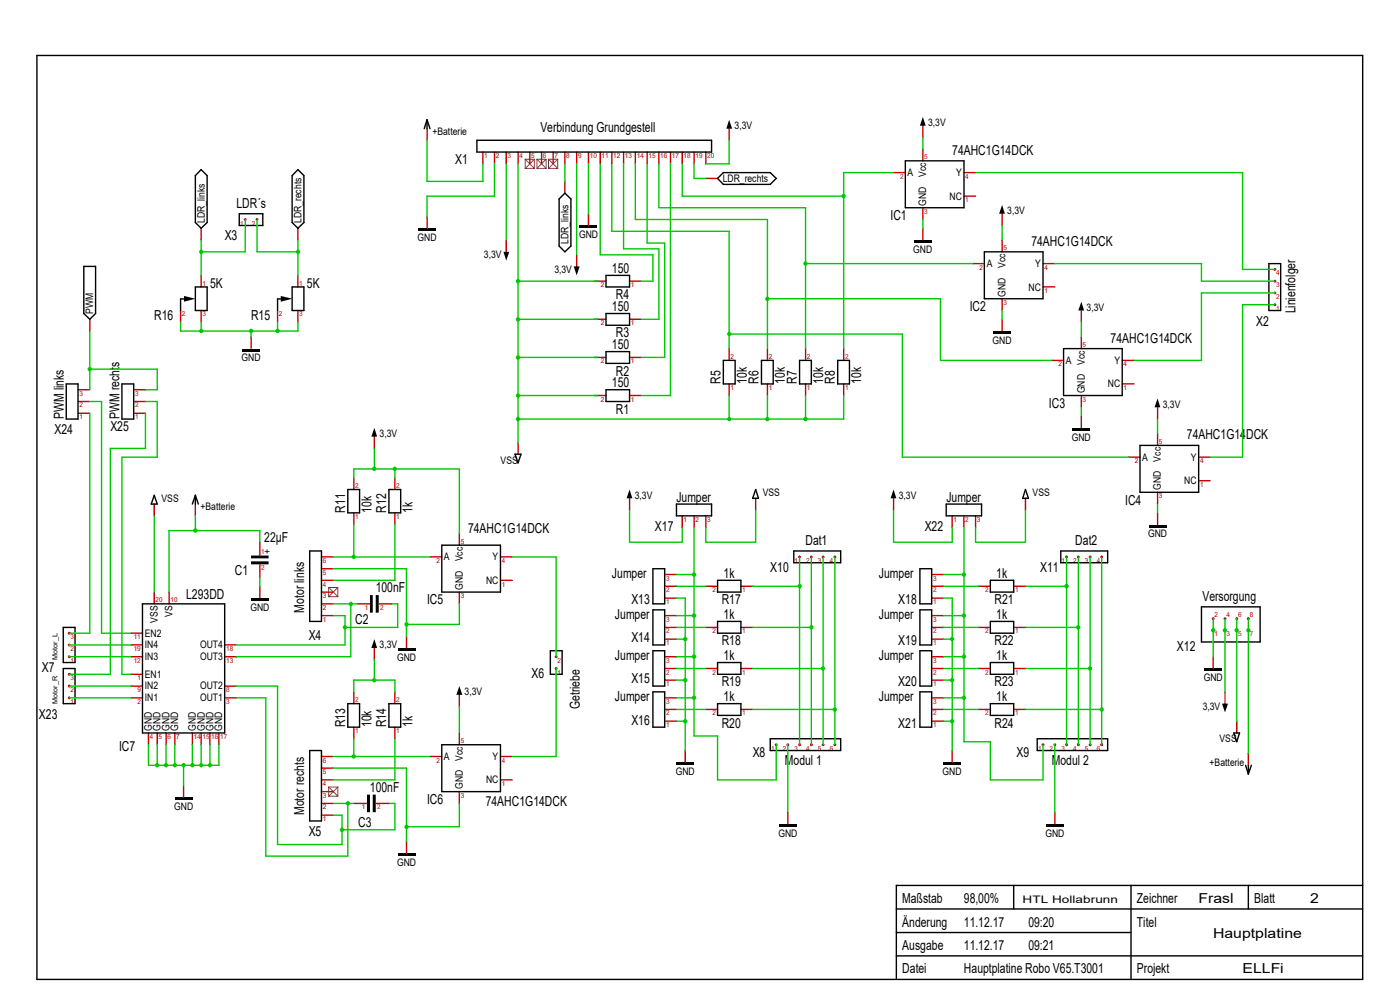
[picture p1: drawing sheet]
<svg xmlns="http://www.w3.org/2000/svg" width="297mm" height="210mm" viewBox="0 0 297 210" stroke-linecap="round" stroke-linejoin="round" font-family="sans-serif">
<g fill="none" stroke="#800080" stroke-width=".21">
<path d="M111.4 33.8h2M111.4 35.7h2M111.4 33.8v1.9M111.4 33.8l2 1.9M113.4 33.8v1.9M113.4 33.8l-2 1.9M113.9 33.8h2M113.9 35.7h2M113.9 33.8v1.9M113.9 33.8l2 1.9M115.9 33.8v1.9M115.9 33.8l-2 1.9"/>
<path d="M116.4 33.8h1.9M116.4 33.8v1.9M116.4 35.7h1.9M116.4 33.8l1.9 1.9M118.3 33.8v1.9M118.3 33.8l-1.9 1.9M69.7 124.6v2M69.7 124.6h2M69.7 126.6h2M69.7 124.6l2 2M71.7 124.6v2M71.7 124.6l-2 2"/>
<path d="M69.7 167h2M69.7 167v1.9M69.7 168.9h2M69.7 167l2 1.9M71.7 167v1.9M71.7 167l-2 1.9"/>
</g>
<path d="M19 67.7v2.5M16.6 82.7h2.4M16.6 85.2h2.4M16.6 87.7h2.4M28.4 82.7h2.5M28.4 85.2h2.5M28.4 87.7h2.5M32.7 106.9v2.5" fill="none" stroke="#c80000" stroke-width=".3"/>
<path d="M17.8 56.5h2.5v10l-1.3 1.2-1.2-1.2zM14.1 81.4h2.5v7.5h-2.5zM25.9 81.4h2.5v7.5h-2.5zM32.7 105.1l.7 1.8h-1.3z" fill="none" stroke="#000001" stroke-width=".3"/>
<g fill="#c80000">
<circle cx="14.7" cy="143" r=".31"/>
<circle cx="14.7" cy="145.5" r=".31"/>
<circle cx="14.7" cy="148" r=".31"/>
</g>
<path d="M13.4 141.8h2.5v7.5h-2.5z" fill="none" stroke="#000001" stroke-width=".3"/>
<g fill="#c80000">
<circle cx="14.7" cy="134.3" r=".31"/>
<circle cx="14.7" cy="136.8" r=".31"/>
<circle cx="14.7" cy="139.3" r=".31"/>
</g>
<path d="M38.3 63.4h.9M13.4 133.1h2.5v7.4h-2.5zM30.2 128.1h17.5v27.4h-17.5z" fill="none" stroke="#000001" stroke-width=".3"/>
<g fill="none" stroke="#c80000" stroke-width=".3">
<path d="M42.7 58.4v2.5M38.3 65.9v2.5M42.7 65.9v2.5M27.8 134.3h2.4M27.8 139.3h2.4M27.8 136.8h2.4M32.7 125.6v2.5M35.9 125.6v2.5M47.7 139.3h2.5M47.7 136.8h2.5M27.8 145.5h2.4M27.8 148h2.4"/>
<path d="M27.8 143h2.4M31.5 155.5v2.5M33.4 155.5v2.5M35.2 155.5v2.5M37.1 155.5v2.5M40.8 155.5v2.5M42.7 155.5v2.5M44.5 155.5v2.5M46.4 155.5v2.5M47.7 145.5h2.5M47.7 148h2.5"/>
</g>
<path d="M39 62.8l2.4 .6-2.4 .6z" fill="#000001"/>
<path d="M38.3 63.4v2.5M41.4 60.9h2.5v5h-2.5zM58.9 63.4h.8" fill="none" stroke="#000001" stroke-width=".3"/>
<path d="M63.2 58.4v2.5M58.9 65.9v2.5M63.2 65.9v2.5" fill="none" stroke="#c80000" stroke-width=".3"/>
<path d="M59.6 62.8l2.4 .6-2.4 .6z" fill="#000001"/>
<path d="M90.6 25.4l.6 1.9M90.6 25.4l-.6 1.9M90.6 25.4v1.9M58.9 63.4v2.5M62 60.9h2.5v5h-2.5zM264.2 162.3l.6 1.9M264.8 162.3v1.9M265.5 162.3l-.7 1.9" fill="none" stroke="#000001" stroke-width=".3"/>
<path d="M90.6 27.3v2.5M264.8 159.9v2.4" fill="none" stroke="#c80000" stroke-width=".3"/>
<path d="M79.1 168.6h.6v3.7h-.6zM77.9 168.6h.6v3.7h-.6z" fill-rule="evenodd" fill="#000001"/>
<path d="M75.1 170.4h2.8M79.7 170.4h2.8" fill="none" stroke="#c80000" stroke-width=".3"/>
<path d="M79.7 126.2h.6v3.8h-.6zM78.5 126.2h.6v3.8h-.6z" fill-rule="evenodd" fill="#000001"/>
<path d="M75.7 128.1h2.8M80.3 128.1h2.8" fill="none" stroke="#c80000" stroke-width=".3"/>
<path d="M53.3 119.1h3.7v.6h-3.7zM53.3 117.9h3.7v.5h-3.7z" fill-rule="evenodd" fill="#000001"/>
<path d="M55.1 115v2.9M55.1 119.7v2.8" fill="none" stroke="#c80000" stroke-width=".3"/>
<path d="M53.3 126.9h3.7v.6h-3.7z" fill-rule="evenodd" fill="#000001"/>
<path d="M245.6 86.4v2.5M55.1 124.4v2.5" fill="none" stroke="#c80000" stroke-width=".3"/>
<path d="M245.6 84.5l.6 1.9h-1.3z" fill="#000001"/>
<path d="M229.4 65.9v2.5" fill="none" stroke="#c80000" stroke-width=".3"/>
<path d="M229.4 64l.6 1.9h-1.2z" fill="#000001"/>
<path d="M212.6 45.3v2.5" fill="none" stroke="#c80000" stroke-width=".3"/>
<path d="M212.6 43.5l.6 1.8h-1.2z" fill="#000001"/>
<path d="M195.8 26.7v2.5" fill="none" stroke="#c80000" stroke-width=".3"/>
<path d="M195.8 24.8l.6 1.9h-1.2z" fill="#000001"/>
<path d="M154.7 27.3v2.5" fill="none" stroke="#c80000" stroke-width=".3"/>
<path d="M154.7 25.4l.6 1.9h-1.2z" fill="#000001"/>
<path d="M122.3 54.1v2.4" fill="none" stroke="#c80000" stroke-width=".3"/>
<g fill="#000001">
<path d="M121.7 56.5h1.3l-.7 1.9z"/>
<path d="M200.2 161.7h3.7v.6h-3.7z" fill-rule="evenodd"/>
</g>
<path d="M189.6 105.7v2.5M202 159.2v2.5" fill="none" stroke="#c80000" stroke-width=".3"/>
<path d="M189.6 103.8l.6 1.9h-1.3z" fill="#000001"/>
<g fill="none" stroke="#c80000" stroke-width=".3">
<path d="M133.6 105.7v2.5M160.3 105.7v2.5M202 109.4v2.5M204.5 109.4v2.5M207 109.4v2.5M217.6 105.7v2.5M197.7 139.3h2.5M197.7 130.6h2.5M197.7 133.1h2.5M197.7 135.6h2.5M197.7 121.9h2.5M197.7 124.4h2.5"/>
<path d="M197.7 126.9h2.5M207.6 133.1h2.5M207.6 124.4h2.5M215.1 133.1h2.5M215.1 124.4h2.5M197.7 148h2.5M197.7 150.5h2.5M197.7 153h2.5M197.7 141.8h2.5M197.7 144.3h2.5M207.6 150.5h2.5M207.6 141.8h2.5"/>
<path d="M215.1 150.5h2.5M215.1 141.8h2.5"/>
</g>
<path d="M160.3 103.8l.6 1.9h-1.2zM200.7 106.9h7.5v2.5h-7.5zM217.6 103.8l.6 1.9h-1.2zM195.2 120.6h2.5v7.5h-2.5zM195.2 129.4h2.5v7.4h-2.5zM195.2 138h2.5v7.5h-2.5zM210.1 123.1h5v2.5h-5zM210.1 131.8h5v2.5h-5zM195.2 146.8h2.5v7.5h-2.5zM210.1 149.3h5v2.5h-5zM210.1 140.5h5v2.5h-5z" fill="none" stroke="#000001" stroke-width=".3"/>
<g fill="#000001">
<path d="M133.6 103.8l.6 1.9h-1.3z"/>
<path d="M143.5 161.7h3.7v.6h-3.7z" fill-rule="evenodd"/>
</g>
<g fill="none" stroke="#c80000" stroke-width=".3">
<path d="M144.7 109.4v2.5M147.2 109.4v2.5M149.7 109.4v2.5M141 139.3h2.5M141 130.6h2.5M141 133.1h2.5M141 135.6h2.5M141 121.9h2.5M141 124.4h2.5M141 126.9h2.5M149.7 133.1h2.5M149.7 124.4h2.5"/>
<path d="M157.2 133.1h2.5M157.2 124.4h2.5M141 148h2.5M141 150.5h2.5M141 153h2.5M141 141.8h2.5M141 144.3h2.5M145.4 159.2v2.5M149.7 150.5h2.5M149.7 141.8h2.5M157.2 150.5h2.5M157.2 141.8h2.5"/>
<path d="M259.9 146.8v2.5M262.4 153v2.5"/>
</g>
<path d="M143.5 106.9h7.5v2.5h-7.5zM138.5 120.6h2.5v7.5h-2.5zM138.5 129.4h2.5v7.4h-2.5zM138.5 138h2.5v7.5h-2.5zM152.2 123.1h5v2.5h-5zM152.2 131.8h5v2.5h-5zM138.5 146.8h2.5v7.5h-2.5zM152.2 149.3h5v2.5h-5zM152.2 140.5h5v2.5h-5zM261.7 155.5h1.3l-.6 1.9z" fill="none" stroke="#000001" stroke-width=".3"/>
<g fill="#000001">
<path d="M259.2 149.3h1.3l-.6 1.8z"/>
<path d="M255.5 141.8h3.7v.6h-3.7z" fill-rule="evenodd"/>
</g>
<path d="M257.4 139.3v2.5" fill="none" stroke="#c80000" stroke-width=".3"/>
<path d="M221.9 174.8h3.7v.6h-3.7z" fill-rule="evenodd" fill="#000001"/>
<path d="M223.8 172.3v2.5" fill="none" stroke="#c80000" stroke-width=".3"/>
<g fill="#c80000">
<circle cx="262.4" cy="133.7" r=".31"/>
<circle cx="264.8" cy="131.2" r=".31"/>
<circle cx="264.8" cy="133.7" r=".31"/>
<circle cx="262.4" cy="131.2" r=".31"/>
<circle cx="257.4" cy="133.7" r=".31"/>
<circle cx="259.9" cy="131.2" r=".31"/>
<circle cx="259.9" cy="133.7" r=".31"/>
<circle cx="257.4" cy="131.2" r=".31"/>
</g>
<path d="M254.9 128.7h12.4v7.5h-12.4z" fill="none" stroke="#000001" stroke-width=".3"/>
<g fill="#c80000">
<circle cx="233.7" cy="118.2" r=".31"/>
<circle cx="231.3" cy="118.2" r=".31"/>
<circle cx="228.8" cy="118.2" r=".31"/>
<circle cx="226.3" cy="118.2" r=".31"/>
</g>
<path d="M225 116.9h10v2.5h-10z" fill="none" stroke="#000001" stroke-width=".3"/>
<g fill="#c80000">
<circle cx="177.1" cy="118.2" r=".31"/>
<circle cx="174.6" cy="118.2" r=".31"/>
<circle cx="172.1" cy="118.2" r=".31"/>
<circle cx="169.6" cy="118.2" r=".31"/>
</g>
<path d="M168.4 116.9h10v2.5h-10z" fill="none" stroke="#000001" stroke-width=".3"/>
<g fill="#c80000">
<circle cx="233.7" cy="158" r=".31"/>
<circle cx="231.3" cy="158" r=".31"/>
<circle cx="228.8" cy="158" r=".31"/>
<circle cx="226.3" cy="158" r=".31"/>
<circle cx="223.8" cy="158" r=".31"/>
<circle cx="221.3" cy="158" r=".31"/>
</g>
<path d="M220 156.7h15v2.5h-15z" fill="none" stroke="#000001" stroke-width=".3"/>
<g fill="#c80000">
<circle cx="177.1" cy="158" r=".31"/>
<circle cx="174.6" cy="158" r=".31"/>
<circle cx="172.1" cy="158" r=".31"/>
<circle cx="169.6" cy="158" r=".31"/>
<circle cx="167.1" cy="158" r=".31"/>
<circle cx="164.7" cy="158" r=".31"/>
</g>
<path d="M163.4 156.7h15v2.5h-15z" fill="none" stroke="#000001" stroke-width=".3"/>
<path d="M97.5 147.4v2.5" fill="none" stroke="#c80000" stroke-width=".3"/>
<path d="M97.5 145.5l.6 1.9h-1.3z" fill="#000001"/>
<path d="M79.4 137.5v2.4" fill="none" stroke="#c80000" stroke-width=".3"/>
<path d="M79.4 135.6l.6 1.9h-1.2z" fill="#000001"/>
<path d="M79.4 92.6v2.5" fill="none" stroke="#c80000" stroke-width=".3"/>
<path d="M79.4 90.8l.6 1.8h-1.2z" fill="#000001"/>
<path d="M41.4 106.9v2.5" fill="none" stroke="#c80000" stroke-width=".3"/>
<path d="M41.4 105.1l.7 1.8M41.4 105.1l-.6 1.8M41.4 105.1v1.8" fill="none" stroke="#000001" stroke-width=".3"/>
<g fill="#c80000">
<circle cx="118" cy="139.3" r=".31"/>
<circle cx="118" cy="141.8" r=".31"/>
</g>
<path d="M65.7 116.9h2.5v14.9h-2.5zM116.8 138h2.5v5h-2.5zM65.7 159.2h2.5v15h-2.5zM73.8 149.3h2.5v5h-2.5zM82.5 149.3h2.5v5h-2.5z" fill="none" stroke="#000001" stroke-width=".3"/>
<g fill="none" stroke="#c80000" stroke-width=".3">
<path d="M68.2 118.2h2.5M68.2 120.6h2.5M68.2 123.1h2.5M68.2 125.6h2.5M68.2 128.1h2.5M68.2 130.6h2.5M75.1 146.8v2.5M75.1 154.3v2.4M83.8 146.8v2.5M83.8 154.3v2.4M68.2 160.5h2.5M68.2 162.9h2.5"/>
<path d="M68.2 165.4h2.5M68.2 167.9h2.5M68.2 170.4h2.5M68.2 172.9h2.5"/>
</g>
<path d="M165.3 174.8h3.7v.6h-3.7z" fill-rule="evenodd" fill="#000001"/>
<path d="M167.1 172.3v2.5" fill="none" stroke="#c80000" stroke-width=".3"/>
<path d="M37.1 169.2h3.7v.6h-3.7z" fill-rule="evenodd" fill="#000001"/>
<path d="M75.1 101.3v2.5M75.1 108.8v2.5M83.8 101.3v2.5M83.8 108.8v2.5M38.9 166.7v2.5" fill="none" stroke="#c80000" stroke-width=".3"/>
<path d="M73.8 103.8h2.5v5h-2.5zM82.5 103.8h2.5v5h-2.5z" fill="none" stroke="#000001" stroke-width=".3"/>
<path d="M84.4 181h3.7v.6h-3.7z" fill-rule="evenodd" fill="#000001"/>
<path d="M86.2 178.5v2.5" fill="none" stroke="#c80000" stroke-width=".3"/>
<path d="M84.4 137.5h3.7v.5h-3.7z" fill-rule="evenodd" fill="#000001"/>
<path d="M119.8 38.5v2.5M149.7 37.8h2.5M42.7 48.4v2.5M63.2 48.4v2.5M86.2 135v2.5" fill="none" stroke="#c80000" stroke-width=".3"/>
<path d="M42.7 36l1.2 1.3v9.9l-1.2 1.2-1.3-1.2v-9.9zM63.2 36l1.3 1.3v9.9l-1.3 1.2-1.2-1.2v-9.9zM152.2 37.8l1.3-1.2h9.9l1.3 1.2-1.3 1.3h-9.9zM119.8 41l1.3 1.2v10l-1.3 1.2-1.2-1.2v-10z" fill="none" stroke="#000001" stroke-width=".3"/>
<g fill="#c80000">
<circle cx="54.5" cy="46.6" r=".31"/>
<circle cx="52" cy="46.6" r=".31"/>
</g>
<path d="M50.8 45.3h5v2.5h-5z" fill="none" stroke="#000001" stroke-width=".3"/>
<path d="M51.4 74h3.7v.6h-3.7z" fill-rule="evenodd" fill="#000001"/>
<path d="M53.3 71.5v2.5" fill="none" stroke="#c80000" stroke-width=".3"/>
<path d="M243.7 111.3h3.7v.6h-3.7z" fill-rule="evenodd" fill="#000001"/>
<path d="M245.6 108.8v2.5" fill="none" stroke="#c80000" stroke-width=".3"/>
<path d="M227.5 90.8h3.8v.6h-3.8z" fill-rule="evenodd" fill="#000001"/>
<path d="M229.4 88.3v2.5" fill="none" stroke="#c80000" stroke-width=".3"/>
<path d="M210.7 70.2h3.8v.7h-3.8z" fill-rule="evenodd" fill="#000001"/>
<path d="M212.6 67.7v2.5" fill="none" stroke="#c80000" stroke-width=".3"/>
<path d="M193.9 50.9h3.8v.7h-3.8z" fill-rule="evenodd" fill="#000001"/>
<g fill="none" stroke="#c80000" stroke-width=".3">
<path d="M126.1 59.6h2.5M133.6 59.6h2.4M195.8 48.4v2.5M126.1 67.7h2.5M126.1 75.8h2.5M133.6 67.7h2.4M133.6 75.8h2.4M154.7 74v2.5M162.8 74v2.5M170.9 74v2.5M179 74v2.5M126.1 83.9h2.5"/>
<path d="M133.6 83.9h2.4M154.7 81.4v2.5M162.8 81.4v2.5M170.9 81.4v2.5M179 81.4v2.5"/>
</g>
<path d="M128.6 58.4h5v2.5h-5zM128.6 66.5h5v2.5h-5zM128.6 74.6h5v2.5h-5zM153.5 76.5h2.5v4.9h-2.5zM161.5 76.5h2.5v4.9h-2.5zM169.6 76.5h2.5v4.9h-2.5zM177.7 76.5h2.5v4.9h-2.5zM128.6 82.7h5v2.5h-5z" fill="none" stroke="#000001" stroke-width=".3"/>
<path d="M123 47.8h3.7v.6h-3.7z" fill-rule="evenodd" fill="#000001"/>
<path d="M124.8 45.3v2.5" fill="none" stroke="#c80000" stroke-width=".3"/>
<g fill="#c80000">
<circle cx="270.5" cy="57.2" r=".31"/>
<circle cx="270.5" cy="59.6" r=".31"/>
<circle cx="270.5" cy="62.1" r=".31"/>
<circle cx="270.5" cy="64.6" r=".31"/>
</g>
<path d="M192.1 34.1h12.4v10h-12.4zM208.8 53.4h12.5v10h-12.5zM269.2 55.9h2.5v10h-2.5zM225.6 74h12.5v9.9h-12.5zM109.3 96.4h1.2l-.6 1.8zM241.9 94.5h12.4v9.9h-12.4zM93.7 115.7h12.5v9.9h-12.5zM93.7 158h12.5v9.9h-12.5z" fill="none" stroke="#000001" stroke-width=".3"/>
<g fill="none" stroke="#c80000" stroke-width=".3">
<path d="M189.6 36.6h2.5M195.8 31.6v2.5M204.5 36.6h2.5M107.4 50.9v2.5M195.8 44.1v2.5M204.5 41.6h2.5M206.4 55.9h2.4M212.6 50.9v2.5M221.3 55.9h2.5M212.6 63.4v2.5M221.3 60.9h2.5M223.2 76.5h2.4"/>
<path d="M229.4 71.5v2.5M238.1 76.5h2.5M109.9 93.9v2.5M229.4 83.9v2.5M238.1 81.4h2.5M239.4 97h2.5M245.6 92v2.5M254.3 97h2.5M91.2 118.2h2.5M97.5 113.2v2.5M106.2 118.2h2.5M245.6 104.4v2.5"/>
<path d="M254.3 102h2.5M97.5 125.6v2.5M106.2 123.1h2.5M97.5 155.5v2.5M91.2 160.5h2.5M97.5 167.9v2.5M106.2 160.5h2.5M106.2 165.4h2.5"/>
</g>
<g fill="#000001">
<path d="M106.8 53.4h1.2l-.6 1.9z"/>
<path d="M88.7 48.4h3.8v.7h-3.8z" fill-rule="evenodd"/>
</g>
<g fill="none" stroke="#c80000" stroke-width=".3">
<path d="M102.4 32.3v2.5M104.9 32.3v2.5M107.4 32.3v2.5M109.9 32.3v2.5M112.4 32.3v2.5M114.9 32.3v2.5M117.3 32.3v2.5M119.8 32.3v2.5M122.3 32.3v2.5M124.8 32.3v2.5M127.3 32.3v2.5M129.8 32.3v2.5"/>
<path d="M132.3 32.3v2.5M134.8 32.3v2.5M137.3 32.3v2.5M139.8 32.3v2.5M142.2 32.3v2.5M144.7 32.3v2.5M147.2 32.3v2.5M149.7 32.3v2.5M90.6 46v2.4"/>
</g>
<path d="M101.2 29.8h49.8v2.5h-49.8z" fill="none" stroke="#000001" stroke-width=".3"/>
<path d="M7.8 11.8h281.3v196h-281.3zM190.2 197.8h49.7M190.2 192.8h98.9M215.1 187.8v5M239.9 187.8v20M264.8 187.8v5M289.1 187.8h-98.9v20M190.2 202.8h98.9" fill="none" stroke="#000" stroke-width=".3"/>
<path d="M19 87.7v46.6h-4.3M30.9 87.7v7.4h-7.5v47.9h-8.7" fill="none" stroke="#00c800" stroke-width=".3"/>
<circle cx="19" cy="78.3" r=".47" fill="#00c800"/>
<path d="M126.1 59.6h.6M19 78.3h14.4v4.4h-2.5M19 70.2v12.5M126.1 75.8h.6M126.1 67.7h.6M109.9 83.9v10M109.9 88.9h44.8M126.1 83.9h.6M32.7 109.4v16.2" fill="none" stroke="#00c800" stroke-width=".3"/>
<circle cx="109.9" cy="88.9" r=".48" fill="#00c800"/>
<path d="M109.9 75.8v8.1h16.8" fill="none" stroke="#00c800" stroke-width=".3"/>
<circle cx="109.9" cy="83.9" r=".48" fill="#00c800"/>
<path d="M154.7 83.9v5h8.1" fill="none" stroke="#00c800" stroke-width=".3"/>
<circle cx="154.7" cy="88.9" r=".47" fill="#00c800"/>
<path d="M109.9 67.7v8.1h16.8" fill="none" stroke="#00c800" stroke-width=".3"/>
<circle cx="109.9" cy="75.8" r=".48" fill="#00c800"/>
<path d="M162.8 83.9v5h8.1" fill="none" stroke="#00c800" stroke-width=".3"/>
<circle cx="162.8" cy="88.9" r=".47" fill="#00c800"/>
<path d="M109.9 59.6v8.1h16.8" fill="none" stroke="#00c800" stroke-width=".3"/>
<circle cx="109.9" cy="67.8" r=".48" fill="#00c800"/>
<path d="M170.9 83.9v5h8.1" fill="none" stroke="#00c800" stroke-width=".3"/>
<circle cx="170.9" cy="88.9" r=".47" fill="#00c800"/>
<path d="M109.9 34.8v24.8h16.8" fill="none" stroke="#00c800" stroke-width=".3"/>
<circle cx="109.9" cy="59.6" r=".48" fill="#00c800"/>
<path d="M179 83.9v5M262.4 131.2v21.8" fill="none" stroke="#00c800" stroke-width=".3"/>
<circle cx="262.4" cy="133.7" r=".47" fill="#00c800"/>
<path d="M19 85.2h2.5v49.1h6.3M30.9 85.2h2.5v11.8h-7.5v46h1.9M35.9 112.6v13M160.3 108.2v6.8h-10.6v-3.1M217.6 108.2v6.8h-10.6v-3.1M14.7 139.3h13.1M14.7 136.8h13.1M14.7 148h13.1M14.7 145.5h13.1" fill="none" stroke="#00c800" stroke-width=".3"/>
<circle cx="41.4" cy="112.5" r=".48" fill="#00c800"/>
<path d="M35.9 112.6h5.5" fill="none" stroke="#00c800" stroke-width=".3"/>
<circle cx="264.8" cy="133.7" r=".47" fill="#00c800"/>
<path d="M90.6 29.8v8.7h11.8v-3.7M41.4 109.4v3.2h13.7v2.4M264.8 131.2v28.7M147.2 156.1h5v9.3h12.5v-7.4" fill="none" stroke="#00c800" stroke-width=".3"/>
<circle cx="147.2" cy="148" r=".48" fill="#00c800"/>
<path d="M143.5 148h3.7v8.1" fill="none" stroke="#00c800" stroke-width=".3"/>
<circle cx="147.2" cy="139.3" r=".48" fill="#00c800"/>
<path d="M143.5 139.3h3.7v8.7" fill="none" stroke="#00c800" stroke-width=".3"/>
<circle cx="147.2" cy="130.6" r=".48" fill="#00c800"/>
<path d="M147.2 111.9v27.4M143.5 130.6h3.7M143.5 121.9h3.7" fill="none" stroke="#00c800" stroke-width=".3"/>
<circle cx="147.2" cy="121.9" r=".48" fill="#00c800"/>
<path d="M204.5 157.4h5.6v8h11.2v-7.4" fill="none" stroke="#00c800" stroke-width=".3"/>
<circle cx="204.5" cy="148" r=".47" fill="#00c800"/>
<path d="M200.2 148h4.3v9.4" fill="none" stroke="#00c800" stroke-width=".3"/>
<circle cx="204.5" cy="139.3" r=".47" fill="#00c800"/>
<path d="M200.2 139.3h4.3v8.7" fill="none" stroke="#00c800" stroke-width=".3"/>
<circle cx="204.5" cy="130.6" r=".47" fill="#00c800"/>
<path d="M200.2 130.6h4.3v8.7" fill="none" stroke="#00c800" stroke-width=".3"/>
<circle cx="204.5" cy="121.9" r=".47" fill="#00c800"/>
<path d="M204.5 111.9v18.7M143.5 133.1h6.2M143.5 124.4h6.2M200.2 121.9h4.3M200.2 133.1h7.4M200.2 124.4h7.4M143.5 150.5h6.2M143.5 141.8h6.2M200.2 150.5h7.4M200.2 141.8h7.4" fill="none" stroke="#00c800" stroke-width=".3"/>
<circle cx="233.7" cy="150.5" r=".47" fill="#00c800"/>
<path d="M233.7 118.2v39.8M217.6 150.5h16.1" fill="none" stroke="#00c800" stroke-width=".3"/>
<circle cx="231.2" cy="141.8" r=".47" fill="#00c800"/>
<path d="M231.3 118.2v39.8M217.6 141.8h13.7" fill="none" stroke="#00c800" stroke-width=".3"/>
<circle cx="228.7" cy="133.1" r=".47" fill="#00c800"/>
<path d="M228.8 118.2v39.8M217.6 133.1h11.2" fill="none" stroke="#00c800" stroke-width=".3"/>
<circle cx="226.3" cy="124.4" r=".48" fill="#00c800"/>
<path d="M226.3 118.2v39.8M217.6 124.4h8.7" fill="none" stroke="#00c800" stroke-width=".3"/>
<circle cx="177.1" cy="150.5" r=".47" fill="#00c800"/>
<path d="M177.1 118.2v39.8M159.7 150.5h17.4" fill="none" stroke="#00c800" stroke-width=".3"/>
<circle cx="174.6" cy="141.8" r=".47" fill="#00c800"/>
<path d="M174.6 118.2v39.8M159.7 141.8h14.9" fill="none" stroke="#00c800" stroke-width=".3"/>
<circle cx="172.1" cy="133.1" r=".47" fill="#00c800"/>
<path d="M172.1 118.2v39.8M159.7 133.1h12.4" fill="none" stroke="#00c800" stroke-width=".3"/>
<circle cx="169.6" cy="124.4" r=".47" fill="#00c800"/>
<path d="M169.6 118.2v39.8M159.7 124.4h9.9M50.2 148h6.2" fill="none" stroke="#00c800" stroke-width=".3"/>
<circle cx="73.8" cy="170.4" r=".47" fill="#00c800"/>
<path d="M50.2 145.5h8.7M56.4 148v33.6h17.4v-11.2M70.7 170.4h4.4" fill="none" stroke="#00c800" stroke-width=".3"/>
<circle cx="72.6" cy="176" r=".48" fill="#00c800"/>
<path d="M58.9 145.5v33.7h13.7v-6.3h-1.9M82.5 170.4h1.3v5.6h-11.2" fill="none" stroke="#00c800" stroke-width=".3"/>
<circle cx="74.4" cy="128.1" r=".47" fill="#00c800"/>
<path d="M70.7 128.1h5M74.4 128.1v11.2h-24.2" fill="none" stroke="#00c800" stroke-width=".3"/>
<circle cx="73.2" cy="133.1" r=".47" fill="#00c800"/>
<path d="M108.7 118.2h9.3v21.1M70.7 130.6h2.5v6.2h-23M83.1 128.1h1.3v5h-11.2M83.8 156.7v8.7h-13.1M118 141.8v18.7h-9.3" fill="none" stroke="#00c800" stroke-width=".3"/>
<circle cx="75" cy="160.5" r=".47" fill="#00c800"/>
<path d="M83.8 111.3v11.8h-13.1M75.1 156.7v3.8M70.7 160.5h20.5" fill="none" stroke="#00c800" stroke-width=".3"/>
<circle cx="75" cy="118.1" r=".47" fill="#00c800"/>
<path d="M70.7 118.2h20.5M75.1 111.3v6.9" fill="none" stroke="#00c800" stroke-width=".3"/>
<circle cx="63.2" cy="53.4" r=".47" fill="#00c800"/>
<path d="M147.2 34.8v3h2.5M54.5 46.6v6.8h8.7M63.2 50.9v7.5" fill="none" stroke="#00c800" stroke-width=".3"/>
<circle cx="42.7" cy="53.4" r=".47" fill="#00c800"/>
<path d="M119.8 34.8v3.7M179 36.6h10.6M207 36.6h56.6v20.5h6.9M42.7 50.9v7.5M52 46.6v6.8h-9.3M223.8 55.9h31.1v3.7h15.6M270.5 64.6h-6.9v32.4h-6.8M270.5 62.1h-15.6v14.4h-14.3" fill="none" stroke="#00c800" stroke-width=".3"/>
<circle cx="179" cy="41.6" r=".47" fill="#00c800"/>
<path d="M144.7 34.8v6.8h34.3M179 36.6v37.4" fill="none" stroke="#00c800" stroke-width=".3"/>
<circle cx="170.9" cy="55.9" r=".47" fill="#00c800"/>
<path d="M139.8 34.8v9.3h31.1v29.9M170.9 55.9h35.5M199.5 63.4v13.1h23.7" fill="none" stroke="#00c800" stroke-width=".3"/>
<circle cx="162.8" cy="63.4" r=".47" fill="#00c800"/>
<path d="M134.8 34.8v11.8h28v27.4M162.8 63.4h36.7M191.4 70.9v26.1h48" fill="none" stroke="#00c800" stroke-width=".3"/>
<circle cx="154.7" cy="70.8" r=".47" fill="#00c800"/>
<g fill="none" stroke="#00c800" stroke-width=".3">
<path d="M122.3 34.8v19.3M127.3 34.8v19.3h11.2v5.5h-2.5M129.8 34.8v14.3h24.9v24.9M132.3 34.8v18h7.5v14.9h-3.8M137.3 34.8v16.8h3.7v24.2h-5M142.2 34.8v49.1h-6.2M154.7 29.8v5h-5M195.8 29.2v2.4M212.6 47.8v3.1M154.7 70.9h36.7M229.4 68.4v3.1M245.6 88.9v3.1"/>
<path d="M133.6 108.2v6.8h11.1v-3.1M189.6 108.2v6.8h12.4v-3.1"/>
</g>
<circle cx="259.9" cy="133.7" r=".47" fill="#00c800"/>
<path d="M259.9 131.2v15.6M97.5 149.9v5.6" fill="none" stroke="#00c800" stroke-width=".3"/>
<circle cx="79.4" cy="144.3" r=".47" fill="#00c800"/>
<path d="M79.4 139.9v4.4M75.1 146.8v-2.5h8.7v2.5" fill="none" stroke="#00c800" stroke-width=".3"/>
<circle cx="79.4" cy="99.5" r=".47" fill="#00c800"/>
<path d="M83.8 99.5v1.8M97.5 99.5h-22.4v1.8" fill="none" stroke="#00c800" stroke-width=".3"/>
<circle cx="83.7" cy="99.5" r=".47" fill="#00c800"/>
<path d="M107.4 34.8v16.1M90.6 41.6v4.4M79.4 95.1v4.4M97.5 99.5v13.7" fill="none" stroke="#00c800" stroke-width=".3"/>
<circle cx="44.5" cy="162.3" r=".47" fill="#00c800"/>
<path d="M44.5 158v4.3h1.9" fill="none" stroke="#00c800" stroke-width=".3"/>
<circle cx="42.7" cy="162.3" r=".47" fill="#00c800"/>
<path d="M42.7 158v4.3h1.8" fill="none" stroke="#00c800" stroke-width=".3"/>
<circle cx="40.8" cy="162.3" r=".47" fill="#00c800"/>
<path d="M40.8 158v4.3h1.9" fill="none" stroke="#00c800" stroke-width=".3"/>
<circle cx="37.1" cy="162.3" r=".47" fill="#00c800"/>
<path d="M37.1 158v4.3h-1.9" fill="none" stroke="#00c800" stroke-width=".3"/>
<circle cx="35.2" cy="162.3" r=".48" fill="#00c800"/>
<path d="M35.2 158v4.3h-1.8" fill="none" stroke="#00c800" stroke-width=".3"/>
<circle cx="33.3" cy="162.3" r=".47" fill="#00c800"/>
<path d="M31.5 158v4.3h1.9v-4.3" fill="none" stroke="#00c800" stroke-width=".3"/>
<circle cx="39" cy="162.3" r=".47" fill="#00c800"/>
<path d="M38.3 68.4v1.8M46.4 158v4.3M37.1 162.3h3.7M38.9 162.3v4.4" fill="none" stroke="#00c800" stroke-width=".3"/>
<circle cx="42.7" cy="70.2" r=".47" fill="#00c800"/>
<path d="M38.3 70.2h4.4" fill="none" stroke="#00c800" stroke-width=".3"/>
<circle cx="58.9" cy="70.2" r=".47" fill="#00c800"/>
<path d="M58.9 68.4v1.8h4.3v-1.8" fill="none" stroke="#00c800" stroke-width=".3"/>
<circle cx="53.3" cy="70.2" r=".47" fill="#00c800"/>
<path d="M195.8 46.6v1.8M42.7 68.4v1.8M53.3 70.2h5.6M212.6 65.9v1.8M229.4 86.4v1.9M245.6 106.9v1.9M55.1 122.5v1.9M200.2 126.9h1.8" fill="none" stroke="#00c800" stroke-width=".3"/>
<circle cx="202" cy="135.6" r=".47" fill="#00c800"/>
<path d="M202 126.9v8.7h-1.8" fill="none" stroke="#00c800" stroke-width=".3"/>
<circle cx="202" cy="144.3" r=".47" fill="#00c800"/>
<path d="M202 135.6v8.7h-1.8" fill="none" stroke="#00c800" stroke-width=".3"/>
<circle cx="202" cy="153" r=".47" fill="#00c800"/>
<path d="M143.5 126.9h1.9M200.2 153h1.8M202 144.3v14.9" fill="none" stroke="#00c800" stroke-width=".3"/>
<circle cx="145.4" cy="135.6" r=".48" fill="#00c800"/>
<path d="M145.4 126.9v8.7h-1.9" fill="none" stroke="#00c800" stroke-width=".3"/>
<circle cx="145.4" cy="144.3" r=".48" fill="#00c800"/>
<path d="M145.4 135.6v8.7h-1.9" fill="none" stroke="#00c800" stroke-width=".3"/>
<circle cx="145.4" cy="153" r=".48" fill="#00c800"/>
<path d="M143.5 153h1.9M145.4 144.3v14.9" fill="none" stroke="#00c800" stroke-width=".3"/>
<circle cx="257.4" cy="133.7" r=".48" fill="#00c800"/>
<path d="M42.7 70.2h10.6v1.3M257.4 131.2v8.1M167.1 158v14.3M223.8 158v14.3M97.5 170.4v5" fill="none" stroke="#00c800" stroke-width=".3"/>
<circle cx="86.2" cy="175.4" r=".47" fill="#00c800"/>
<path d="M97.5 128.1v4.4M70.7 162.9h15.5v15.6M86.2 175.4h11.3" fill="none" stroke="#00c800" stroke-width=".3"/>
<circle cx="86.2" cy="132.5" r=".47" fill="#00c800"/>
<path d="M104.9 34.8v6.8h-14.3M124.8 34.8v10.5M70.7 120.6h15.5v14.4M86.2 132.5h11.3" fill="none" stroke="#00c800" stroke-width=".3"/>
<g font-size="2.9" fill="#000001">
<text x="114.6" y="27.9">Verbindung Grundgestell</text>
<text x="96.6" y="34.8">X1</text>
<text x="202" y="32.9">74AHC1G14DCK</text>
<text x="50.2" y="44.1">LDR´s</text>
<text x="188.9" y="46.7">IC1</text>
<text x="47.7" y="50.9">X3</text>
<text x="218.8" y="52.2">74AHC1G14DCK</text>
<text x="129.8" y="57.9">150</text>
<text x="44.6" y="61">5K</text>
<text x="65.1" y="61">5K</text>
<text x="129.8" y="66">150</text>
<text x="130.7" y="63.5">R4</text>
<text x="205.7" y="66">IC2</text>
<text x="32.7" y="67.8">R16</text>
<text x="53.3" y="67.8">R15</text>
<text x="130.7" y="71.6">R3</text>
<text x="266.5" y="69.1">X2</text>
<text x="274.8" y="66.5" transform="rotate(-90 274.8 66.5)">Linienfolger</text>
<text x="129.8" y="74">150</text>
<text x="235.6" y="72.7">74AHC1G14DCK</text>
<text x="129.8" y="82.1">150</text>
<text x="130.7" y="79.7">R2</text>
<text x="152.8" y="81.4" transform="rotate(-90 152.8 81.4)">R5</text>
<text x="158.5" y="81.4" transform="rotate(-90 158.5 81.4)">10k</text>
<text x="160.9" y="81.4" transform="rotate(-90 160.9 81.4)">R6</text>
<text x="166.5" y="81.4" transform="rotate(-90 166.5 81.4)">10k</text>
<text x="169" y="81.4" transform="rotate(-90 169 81.4)">R7</text>
<text x="174.6" y="81.4" transform="rotate(-90 174.6 81.4)">10k</text>
<text x="177.1" y="81.4" transform="rotate(-90 177.1 81.4)">R8</text>
<text x="182.7" y="81.4" transform="rotate(-90 182.7 81.4)">10k</text>
<text x="13.5" y="88.9" transform="rotate(-90 13.5 88.9)">PWM links</text>
<text x="25.4" y="88.9" transform="rotate(-90 25.4 88.9)">PWM rechts</text>
<text x="130.7" y="87.8">R1</text>
<text x="222.5" y="86.5">IC3</text>
<text x="11.6" y="92">X24</text>
<text x="23.4" y="91.4">X25</text>
<text x="251.8" y="93.2">74AHC1G14DCK</text>
<text x="143.5" y="106.4">Jumper</text>
<text x="200.8" y="106.4">Jumper</text>
<text x="238.7" y="107.1">IC4</text>
<text x="73.2" y="108.8" transform="rotate(-90 73.2 108.8)">R11</text>
<text x="78.8" y="108.8" transform="rotate(-90 78.8 108.8)">10k</text>
<text x="81.9" y="108.8" transform="rotate(-90 81.9 108.8)">R12</text>
<text x="87.5" y="108.8" transform="rotate(-90 87.5 108.8)">1k</text>
<text x="99.3" y="113.1">74AHC1G14DCK</text>
<text x="138.9" y="112.6">X17</text>
<text x="196.2" y="112.6">X22</text>
<text x="56" y="115">22µF</text>
<text x="170.9" y="115.7">Dat1</text>
<text x="228.1" y="115.7">Dat2</text>
<text x="49.8" y="121.9">C1</text>
<text x="79.7" y="125.6">100nF</text>
<text x="129.8" y="122.6">Jumper</text>
<text x="153.5" y="122.6">1k</text>
<text x="163.4" y="121.2">X10</text>
<text x="186.5" y="122.6">Jumper</text>
<text x="211.4" y="122.6">1k</text>
<text x="220.7" y="121.2">X11</text>
<text x="39.5" y="127">L293DD</text>
<text x="64.6" y="130" transform="rotate(-90 64.6 130)">Motor links</text>
<text x="90.6" y="128.2">IC5</text>
<text x="130.5" y="131.3">Jumper</text>
<text x="133.9" y="128.2">X13</text>
<text x="153.1" y="128.2">R17</text>
<text x="153.5" y="131.3">1k</text>
<text x="186.5" y="131.3">Jumper</text>
<text x="190.6" y="128.2">X18</text>
<text x="211" y="128.2">R21</text>
<text x="211.4" y="131.3">1k</text>
<text x="255.1" y="127.6">Versorgung</text>
<text x="65.5" y="135.7">X4</text>
<text x="75.4" y="132.5">C2</text>
<text x="133.9" y="136.3">X14</text>
<text x="153.1" y="136.9">R18</text>
<text x="190.6" y="136.9">X19</text>
<text x="211" y="136.9">R22</text>
<text x="8.8" y="142.5">X7</text>
<text x="112.8" y="143.8">X6</text>
<text x="130.5" y="140">Jumper</text>
<text x="153.5" y="140">1k</text>
<text x="186.5" y="140">Jumper</text>
<text x="211.4" y="140">1k</text>
<text x="249.7" y="138.2">X12</text>
<text x="130.5" y="148.7">Jumper</text>
<text x="133.9" y="145">X15</text>
<text x="153.1" y="145.6">R19</text>
<text x="153.5" y="148.7">1k</text>
<text x="186.5" y="148.7">Jumper</text>
<text x="190.6" y="145.6">X20</text>
<text x="211" y="145.6">R23</text>
<text x="211.4" y="148.7">1k</text>
<text x="8.3" y="152.5">X23</text>
<text x="73.2" y="154.3" transform="rotate(-90 73.2 154.3)">R13</text>
<text x="78.8" y="154.3" transform="rotate(-90 78.8 154.3)">10k</text>
<text x="81.9" y="154.3" transform="rotate(-90 81.9 154.3)">R14</text>
<text x="87.5" y="154.3" transform="rotate(-90 87.5 154.3)">1k</text>
<text x="123" y="150.5" transform="rotate(-90 123 150.5)">Getriebe</text>
<text x="133.9" y="153.7">X16</text>
<text x="153.1" y="154.3">R20</text>
<text x="190.6" y="154.3">X21</text>
<text x="211" y="154.3">R24</text>
<text x="25.3" y="159.3">IC7</text>
<text x="159.7" y="160.5">X8</text>
<text x="215.7" y="160.5">X9</text>
<text x="78.5" y="167.9">100nF</text>
<text x="166.5" y="162.3">Modul 1</text>
<text x="223.2" y="162.3">Modul 2</text>
<text x="64.6" y="172.9" transform="rotate(-90 64.6 172.9)">Motor rechts</text>
<text x="90.6" y="170.6">IC6</text>
<text x="103" y="171">74AHC1G14DCK</text>
<text x="65.5" y="177.4">X5</text>
<text x="76" y="175.4">C3</text>
<text x="254.3" y="191.6">Frasl</text>
<text x="277.9" y="191.6">2</text>
<text x="257.4" y="199">Hauptplatine</text>
<text x="263.6" y="206.5">ELLFi</text>
</g>
<g font-size="2.9">
<text x="191.4" y="191.6">Maßstab</text>
<text x="204.5" y="191.6">98,00%</text>
<text x="241.2" y="191.6">Zeichner</text>
<text x="266.1" y="191.6">Blatt</text>
<text x="191.4" y="196.6">Änderung</text>
<text x="204.5" y="196.6">11.12.17</text>
<text x="218.2" y="196.6">09:20</text>
<text x="241.2" y="196.6">Titel</text>
<text x="191.4" y="201.5">Ausgabe</text>
<text x="204.5" y="201.5">11.12.17</text>
<text x="218.2" y="201.5">09:21</text>
<text x="191.4" y="206.5">Datei</text>
<text x="204.5" y="206.5">Hauptplatine Robo V65.T3001</text>
<text x="241.2" y="206.5">Projekt</text>
</g>
<g font-size="2.2" fill="#000001">
<text x="91.7" y="28.7">+Batterie</text>
<text x="155.8" y="27.4">3,3V</text>
<text x="196.9" y="26.8">3,3V</text>
<text x="153.3" y="38.6">LDR_rechts</text>
<text x="192.5" y="37.3">A</text>
<text x="196.5" y="37.6" transform="rotate(-90 196.5 37.6)">Vcc</text>
<text x="202.8" y="37.3">Y</text>
<text x="43.4" y="47.3" transform="rotate(-90 43.4 47.3)">LDR_links</text>
<text x="64" y="47.3" transform="rotate(-90 64 47.3)">LDR_rechts</text>
<text x="196.5" y="43.6" transform="rotate(-90 196.5 43.6)">GND</text>
<text x="201.5" y="42.3">NC</text>
<text x="213.7" y="45.5">3,3V</text>
<text x="88.6" y="51.1">GND</text>
<text x="120.6" y="51.8" transform="rotate(-90 120.6 51.8)">LDR_links</text>
<text x="122.9" y="50.5">GND</text>
<text x="193.8" y="53.6">GND</text>
<text x="102.7" y="54.8">3,3V</text>
<text x="117.6" y="57.9">3,3V</text>
<text x="209.3" y="56.6">A</text>
<text x="213.3" y="56.9" transform="rotate(-90 213.3 56.9)">Vcc</text>
<text x="219.6" y="56.6">Y</text>
<text x="213.3" y="62.9" transform="rotate(-90 213.3 62.9)">GND</text>
<text x="218.2" y="61.6">NC</text>
<text x="230.5" y="66">3,3V</text>
<text x="19.8" y="66.6" transform="rotate(-90 19.8 66.6)">PWM</text>
<text x="51.3" y="76.7">GND</text>
<text x="210.6" y="72.9">GND</text>
<text x="226.1" y="77.2">A</text>
<text x="230.1" y="77.4" transform="rotate(-90 230.1 77.4)">Vcc</text>
<text x="236.4" y="77.2">Y</text>
<text x="230.1" y="83.4" transform="rotate(-90 230.1 83.4)">GND</text>
<text x="235" y="82.2">NC</text>
<text x="246.7" y="86.5">3,3V</text>
<text x="80.5" y="92.8">3,3V</text>
<text x="227.4" y="93.5">GND</text>
<text x="106.2" y="98.3">VSS</text>
<text x="242.3" y="97.7">A</text>
<text x="246.3" y="97.9" transform="rotate(-90 246.3 97.9)">Vcc</text>
<text x="252.6" y="97.7">Y</text>
<text x="34.2" y="106.4">VSS</text>
<text x="134.7" y="105.8">3,3V</text>
<text x="161.8" y="105.2">VSS</text>
<text x="190.7" y="105.8">3,3V</text>
<text x="219.1" y="105.2">VSS</text>
<text x="246.3" y="104" transform="rotate(-90 246.3 104)">GND</text>
<text x="251.3" y="102.7">NC</text>
<text x="42.5" y="108.3">+Batterie</text>
<text x="57.4" y="117.5" transform="rotate(-90 57.4 117.5)">+</text>
<text x="94.2" y="118.9">A</text>
<text x="98.2" y="119.1" transform="rotate(-90 98.2 119.1)">Vcc</text>
<text x="104.5" y="118.9">Y</text>
<text x="243.6" y="114">GND</text>
<text x="98.2" y="125.1" transform="rotate(-90 98.2 125.1)">GND</text>
<text x="103.1" y="123.9">NC</text>
<text x="36.6" y="130.9" transform="rotate(-90 36.6 130.9)">VS</text>
<text x="53.1" y="129.5">GND</text>
<text x="30.7" y="135">EN2</text>
<text x="30.7" y="137.5">IN4</text>
<text x="33.5" y="132.1" transform="rotate(-90 33.5 132.1)">VSS</text>
<text x="42.5" y="137.5">OUT4</text>
<text x="80.5" y="137.5">3,3V</text>
<text x="30.7" y="140">IN3</text>
<text x="30.7" y="143.8">EN1</text>
<text x="42.5" y="140">OUT3</text>
<text x="84.2" y="140.1">GND</text>
<text x="30.7" y="146.3">IN2</text>
<text x="30.7" y="148.8">IN1</text>
<text x="42.5" y="146.3">OUT2</text>
<text x="42.5" y="148.8">OUT1</text>
<text x="98.6" y="147.5">3,3V</text>
<text x="255.4" y="144.5">GND</text>
<text x="32.2" y="155" transform="rotate(-90 32.2 155)">GND</text>
<text x="34.1" y="155" transform="rotate(-90 34.1 155)">GND</text>
<text x="35.9" y="155" transform="rotate(-90 35.9 155)">GND</text>
<text x="37.8" y="155" transform="rotate(-90 37.8 155)">GND</text>
<text x="41.6" y="155" transform="rotate(-90 41.6 155)">GND</text>
<text x="43.4" y="155" transform="rotate(-90 43.4 155)">GND</text>
<text x="45.3" y="155" transform="rotate(-90 45.3 155)">GND</text>
<text x="47.2" y="155" transform="rotate(-90 47.2 155)">GND</text>
<text x="255.1" y="150.6">3,3V</text>
<text x="94.2" y="161.2">A</text>
<text x="98.2" y="161.4" transform="rotate(-90 98.2 161.4)">Vcc</text>
<text x="104.5" y="161.2">Y</text>
<text x="258.7" y="157.5">VSS</text>
<text x="98.2" y="167.4" transform="rotate(-90 98.2 167.4)">GND</text>
<text x="103.1" y="166.2">NC</text>
<text x="143.4" y="164.4">GND</text>
<text x="200" y="164.4">GND</text>
<text x="256.6" y="162.4">+Batterie</text>
<text x="37" y="171.9">GND</text>
<text x="165.1" y="177.5">GND</text>
<text x="221.8" y="177.5">GND</text>
<text x="84.2" y="183.7">GND</text>
<text x="217" y="191.6">HTL Hollabrunn</text>
</g>
<g font-size="1.5" fill="#c80000">
<text x="102.7" y="33.5">1</text>
<text x="105.2" y="33.5">2</text>
<text x="107.7" y="33.5">3</text>
<text x="110.2" y="33.5">4</text>
<text x="112.7" y="33.5">5</text>
<text x="115.2" y="33.5">6</text>
<text x="117.6" y="33.5">7</text>
<text x="120.1" y="33.5">8</text>
<text x="122.6" y="33.5">9</text>
<text x="125.1" y="33.5">10</text>
<text x="127.6" y="33.5">11</text>
<text x="130.1" y="33.5">12</text>
<text x="132.6" y="33.5">13</text>
<text x="135.1" y="33.5">14</text>
<text x="137.6" y="33.5">15</text>
<text x="140.1" y="33.5">16</text>
<text x="142.5" y="33.5">17</text>
<text x="145" y="33.5">18</text>
<text x="147.5" y="33.5">19</text>
<text x="150" y="33.5">20</text>
<text x="196.1" y="33.8">5</text>
<text x="191" y="37.9">2</text>
<text x="204.8" y="37.9">4</text>
<text x="50.9" y="47.8">1</text>
<text x="53.4" y="47.8">2</text>
<text x="196.1" y="45.4">3</text>
<text x="204.8" y="42.9">1</text>
<text x="212.9" y="53.1">5</text>
<text x="207.8" y="57.2">2</text>
<text x="221.6" y="57.2">4</text>
<text x="270.8" y="58.4">4</text>
<text x="43" y="60.6">1</text>
<text x="63.5" y="60.6">1</text>
<text x="127.5" y="60.9">2</text>
<text x="133.9" y="60.9">1</text>
<text x="212.9" y="64.6">3</text>
<text x="221.6" y="62.1">1</text>
<text x="270.8" y="60.9">3</text>
<text x="270.8" y="63.4">2</text>
<text x="270.8" y="65.9">1</text>
<text x="38.6" y="67.1">2</text>
<text x="43" y="67.1">3</text>
<text x="59.2" y="67.1">2</text>
<text x="63.5" y="67.1">3</text>
<text x="127.5" y="69">2</text>
<text x="133.9" y="69">1</text>
<text x="127.5" y="77.1">2</text>
<text x="133.9" y="77.1">1</text>
<text x="155" y="76.2">2</text>
<text x="163.1" y="76.2">2</text>
<text x="171.2" y="76.2">2</text>
<text x="179.3" y="76.2">2</text>
<text x="224.6" y="77.7">2</text>
<text x="229.7" y="73.7">5</text>
<text x="238.4" y="77.7">4</text>
<text x="16.8" y="83.9">3</text>
<text x="28.7" y="83.9">3</text>
<text x="155" y="82.7">1</text>
<text x="163.1" y="82.7">1</text>
<text x="171.2" y="82.7">1</text>
<text x="179.3" y="82.7">1</text>
<text x="238.4" y="82.7">1</text>
<text x="16.8" y="86.4">2</text>
<text x="16.8" y="88.9">1</text>
<text x="28.7" y="86.4">2</text>
<text x="28.7" y="88.9">1</text>
<text x="127.5" y="85.2">2</text>
<text x="133.9" y="85.2">1</text>
<text x="229.7" y="85.2">3</text>
<text x="245.9" y="94.2">5</text>
<text x="240.8" y="98.3">2</text>
<text x="254.6" y="98.3">4</text>
<text x="75.4" y="103.5">2</text>
<text x="84.1" y="103.5">2</text>
<text x="245.9" y="105.7">3</text>
<text x="254.6" y="103.3">1</text>
<text x="75.4" y="110.1">1</text>
<text x="84.1" y="110.1">1</text>
<text x="145" y="110.7">1</text>
<text x="147.5" y="110.7">2</text>
<text x="150" y="110.7">3</text>
<text x="202.3" y="110.7">1</text>
<text x="204.8" y="110.7">2</text>
<text x="207.3" y="110.7">3</text>
<text x="55.4" y="117.6">1</text>
<text x="68.5" y="119.4">6</text>
<text x="92.6" y="119.4">2</text>
<text x="97.7" y="115.4">5</text>
<text x="106.5" y="119.4">4</text>
<text x="168.6" y="119.4">1</text>
<text x="171" y="119.4">2</text>
<text x="173.5" y="119.4">3</text>
<text x="176" y="119.4">4</text>
<text x="225.2" y="119.4">1</text>
<text x="227.7" y="119.4">2</text>
<text x="230.2" y="119.4">3</text>
<text x="232.7" y="119.4">4</text>
<text x="55.4" y="121">2</text>
<text x="68.5" y="121.9">5</text>
<text x="68.5" y="124.4">4</text>
<text x="106.5" y="124.4">1</text>
<text x="141.3" y="123.1">3</text>
<text x="141.3" y="125.6">2</text>
<text x="151.1" y="125.6">2</text>
<text x="157.5" y="125.6">1</text>
<text x="198" y="123.1">3</text>
<text x="198" y="125.6">2</text>
<text x="209" y="125.6">2</text>
<text x="215.4" y="125.6">1</text>
<text x="33" y="127.8">20</text>
<text x="36.2" y="127.8">10</text>
<text x="68.5" y="126.9">3</text>
<text x="68.5" y="129.4">2</text>
<text x="68.5" y="131.9">1</text>
<text x="77.4" y="129.4">1</text>
<text x="80.6" y="129.4">2</text>
<text x="97.7" y="126.9">3</text>
<text x="141.3" y="131.9">3</text>
<text x="141.3" y="128.1">1</text>
<text x="198" y="131.9">3</text>
<text x="198" y="128.1">1</text>
<text x="257.7" y="130.9">2</text>
<text x="260.2" y="130.9">4</text>
<text x="262.7" y="130.9">6</text>
<text x="265.1" y="130.9">8</text>
<text x="15" y="135.6">3</text>
<text x="28.4" y="135.6">11</text>
<text x="141.3" y="134.4">2</text>
<text x="141.3" y="136.9">1</text>
<text x="151.1" y="134.4">2</text>
<text x="157.5" y="134.4">1</text>
<text x="198" y="134.4">2</text>
<text x="198" y="136.9">1</text>
<text x="209" y="134.4">2</text>
<text x="215.4" y="134.4">1</text>
<text x="257.7" y="135">1</text>
<text x="260.2" y="135">3</text>
<text x="262.7" y="135">5</text>
<text x="265.1" y="135">7</text>
<text x="15" y="138.1">2</text>
<text x="15" y="140.6">1</text>
<text x="28.4" y="140.6">12</text>
<text x="28.4" y="138.1">19</text>
<text x="48" y="140.6">13</text>
<text x="48" y="138.1">18</text>
<text x="118.3" y="140.6">2</text>
<text x="118.3" y="143.1">1</text>
<text x="141.3" y="140.6">3</text>
<text x="141.3" y="143.1">2</text>
<text x="151.1" y="143.1">2</text>
<text x="157.5" y="143.1">1</text>
<text x="198" y="140.6">3</text>
<text x="198" y="143.1">2</text>
<text x="209" y="143.1">2</text>
<text x="215.4" y="143.1">1</text>
<text x="15" y="144.3">3</text>
<text x="15" y="146.8">2</text>
<text x="15" y="149.3">1</text>
<text x="29.2" y="146.8">9</text>
<text x="29.2" y="149.3">2</text>
<text x="29.2" y="144.3">1</text>
<text x="48" y="146.8">8</text>
<text x="48" y="149.3">3</text>
<text x="75.4" y="149">2</text>
<text x="84.1" y="149">2</text>
<text x="141.3" y="149.3">3</text>
<text x="141.3" y="145.5">1</text>
<text x="198" y="149.3">3</text>
<text x="198" y="145.5">1</text>
<text x="75.4" y="155.5">1</text>
<text x="84.1" y="155.5">1</text>
<text x="141.3" y="151.8">2</text>
<text x="141.3" y="154.3">1</text>
<text x="151.1" y="151.8">2</text>
<text x="157.5" y="151.8">1</text>
<text x="198" y="151.8">2</text>
<text x="198" y="154.3">1</text>
<text x="209" y="151.8">2</text>
<text x="215.4" y="151.8">1</text>
<text x="31.8" y="156.8">4</text>
<text x="33.7" y="156.8">5</text>
<text x="35.5" y="156.8">6</text>
<text x="37.4" y="156.8">7</text>
<text x="41.1" y="156.8">14</text>
<text x="43" y="156.8">15</text>
<text x="44.8" y="156.8">16</text>
<text x="46.7" y="156.8">17</text>
<text x="68.5" y="161.8">6</text>
<text x="92.6" y="161.8">2</text>
<text x="97.7" y="157.7">5</text>
<text x="106.5" y="161.8">4</text>
<text x="163.6" y="159.3">1</text>
<text x="166.1" y="159.3">2</text>
<text x="168.6" y="159.3">3</text>
<text x="171" y="159.3">4</text>
<text x="173.5" y="159.3">5</text>
<text x="176" y="159.3">6</text>
<text x="220.2" y="159.3">1</text>
<text x="222.7" y="159.3">2</text>
<text x="225.2" y="159.3">3</text>
<text x="227.7" y="159.3">4</text>
<text x="230.2" y="159.3">5</text>
<text x="232.7" y="159.3">6</text>
<text x="68.5" y="164.2">5</text>
<text x="68.5" y="166.7">4</text>
<text x="106.5" y="166.7">1</text>
<text x="68.5" y="169.2">3</text>
<text x="68.5" y="171.7">2</text>
<text x="76.8" y="171.7">1</text>
<text x="80" y="171.7">2</text>
<text x="97.7" y="169.2">3</text>
<text x="68.5" y="174.2">1</text>
</g>
<g font-size="1.5" fill="#000001">
<text x="12.2" y="139.9" transform="rotate(-90 12.2 139.9)">Motor_L</text>
<text x="12.2" y="149.3" transform="rotate(-90 12.2 149.3)">Motor_R</text>
</g>
</svg>
